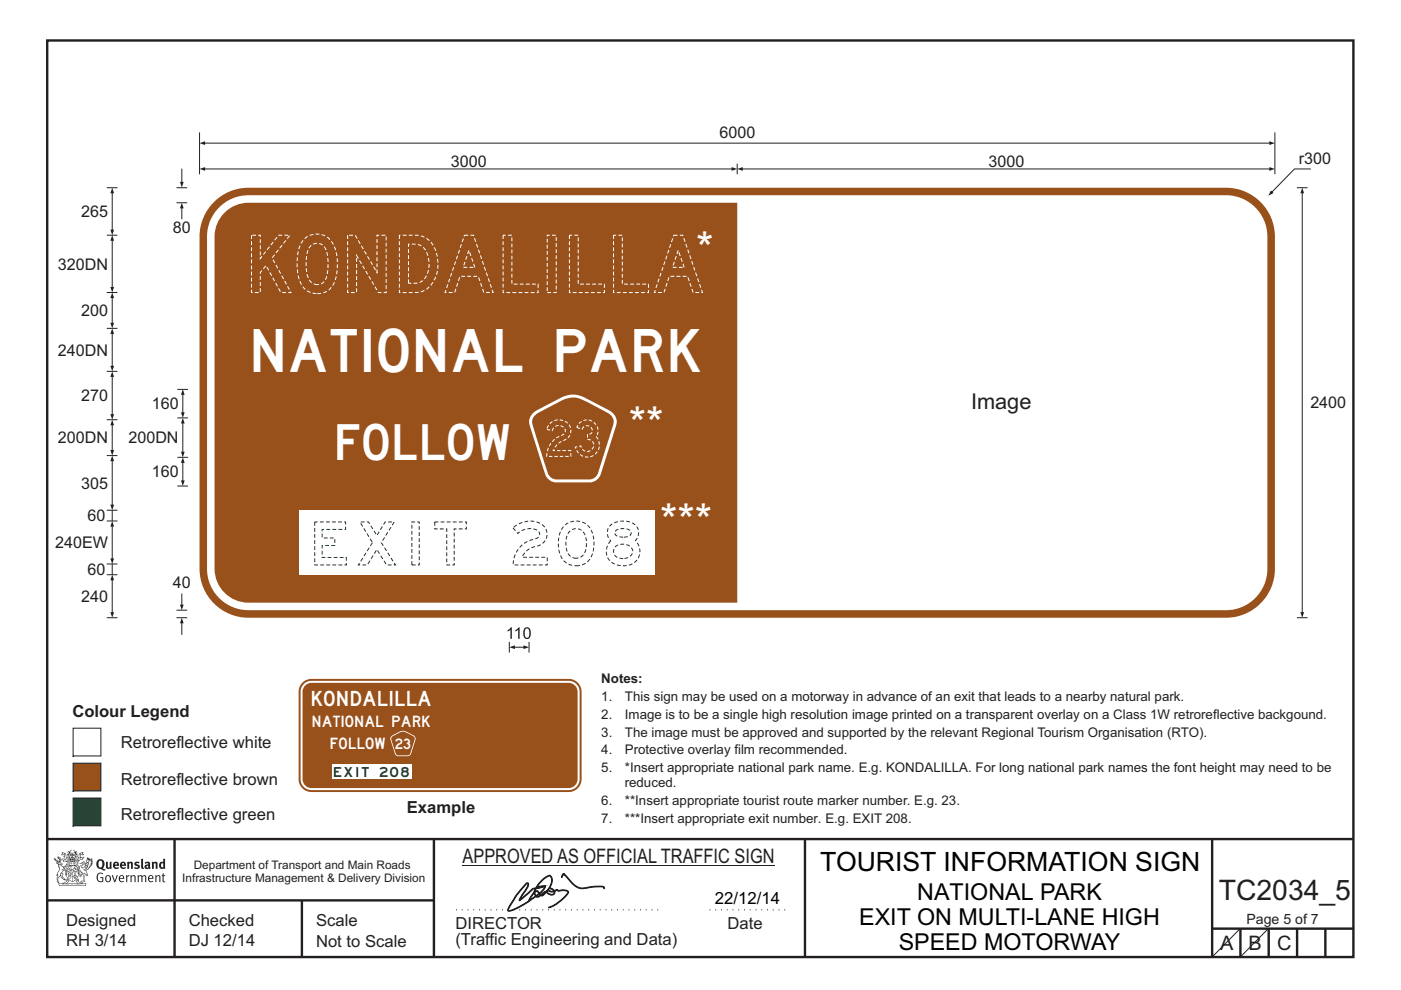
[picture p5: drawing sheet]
<svg xmlns="http://www.w3.org/2000/svg" width="297mm" height="210mm" viewBox="0 0 297 210" stroke-linecap="round" stroke-linejoin="round" font-family="sans-serif">
<g fill="none" stroke="#231f20" stroke-width=".51">
<path d="M10 8.6h276.9v194.4h-276.9zM10 178h277M37 178v25M92 178v25M170.7 177.9v25M257 178v25M10 191h82M64 191v12M257 197h30M263 197v6M269 197v6M275 197v6"/>
<path d="M281 197v6"/>
</g>
<path d="M96.7 193h43.3M150.4 193h16.9" fill="none" stroke="#231f20" stroke-width=".21" stroke-dasharray=".2 1" stroke-linecap="butt"/>
<path d="M98.1 183.5h66.1" fill="none" stroke="#231f20" stroke-width=".21"/>
<g fill="#231f20">
<path d="M21.1 182.6a.94 .94 0 0 0 .2 1.4 .84 .84 0 0 0 0-1.5zM20.7 182.5a.92 .92 0 0 1 1.2-.1 .92 .92 0 0 1 .2 1.2l-.3 .6 .6 .2-.1 .2-.6-.1a1.41 1.41 0 0 1-1.3-1.2z" fill-rule="evenodd"/>
<path d="M22.5 182.8l.4-.1v1.2l.1 .1 .3-.1v-1.1h.3l.1 1.4a1.26 1.26 0 0 1-1.2-.1z" fill-rule="evenodd"/>
<path d="M24.5 183.1l-.1 .3h.4l-.1-.3zM24.1 183a.66 .66 0 0 1 .9-.1 .66 .66 0 0 1 .2 .8h-.8v.2a.42 .42 0 0 0 .7 0l.1 .2a.79 .79 0 0 1-1.1 0 .79 .79 0 0 1 0-1.1z" fill-rule="evenodd"/>
<path d="M26 183.1l-.1 .3h.4l-.1-.3zM25.6 183a.66 .66 0 0 1 .9-.1 .66 .66 0 0 1 .2 .8h-.8v.2a.42 .42 0 0 0 .6 0l.2 .2a.79 .79 0 0 1-1.1 0 .79 .79 0 0 1 0-1.1z" fill-rule="evenodd"/>
<path d="M26.9 182.8l.4-.1v.2a.46 .46 0 0 1 .5-.1 .46 .46 0 0 1 .4 .4v1.1h-.4v-1l-.1-.2-.3 .1v1.1h-.4z" fill-rule="evenodd"/>
<path d="M28.6 183l.5-.3 .5 .2-.1 .2h-.5l-.1 .2a.56 .56 0 0 1 .7 .6 .56 .56 0 0 1-.8 .4l-.4-.1 .2-.3 .4 .1 .2-.1-.6-.4z" fill-rule="evenodd"/>
<path d="M29.9 182.2l.4-.1v1.8l.2 .4h-.3l-.2-.2z" fill-rule="evenodd"/>
<path d="M31.1 183.7v.3l.3-.1v-.3zM30.7 183a.67 .67 0 0 1 .6-.2 .67 .67 0 0 1 .5 .5l.1 .8-.2 .3-.2-.2a.5 .5 0 0 1-.7 0 .5 .5 0 0 1 0-.7l.6-.1v-.3l-.6 .1z" fill-rule="evenodd"/>
<path d="M32.2 182.8l.3-.1 .1 .2a.46 .46 0 0 1 .5-.1 .46 .46 0 0 1 .3 .4v1.1h-.4v-1l-.1-.2-.3 .1v1.1h-.4z" fill-rule="evenodd"/>
<path d="M34.3 183.1l-.1 .7 .2 .2 .2-.1v-.7zM34.6 182.1l.4 .1 .1 2.1-.4-.1a.71 .71 0 0 1-1-.6 .71 .71 0 0 1 .9-.7z" fill-rule="evenodd"/>
<path d="M20.8 185.3l.7-.2 .4 .2-.2 .1a.69 .69 0 0 0-.8 .1 .69 .69 0 0 0-.1 .9l.2 .4 .5 .1h.2v-.7h-.4l-.1-.2h.7v1a.96 .96 0 0 1-1.2-.1 .96 .96 0 0 1-.2-1.1z" fill-rule="evenodd"/>
<path d="M22.6 185.9a.57 .57 0 0 0-.1 .7 .57 .57 0 0 0 .6 .3 .7 .7 0 0 0-.2-1.1zM22.5 185.8a.69 .69 0 0 1 1.1 .6 .69 .69 0 0 1-1.1 .5 1.04 1.04 0 0 1 0-1.1z" fill-rule="evenodd"/>
<path d="M23.7 185.7l.2-.1 .4 1.3 .4-1.3h.3l-.6 1.5h-.2z" fill-rule="evenodd"/>
<path d="M25.6 185.8l-.2 .4h.7l-.2-.4zM25.4 185.8a.59 .59 0 0 1 .7-.1 .59 .59 0 0 1 .2 .7h-.9a.45 .45 0 0 0 .3 .5 .45 .45 0 0 0 .5-.1l.1 .1a.74 .74 0 0 1-1-.1 .74 .74 0 0 1 .1-1z" fill-rule="evenodd"/>
<path d="M26.7 185.7l.2-.1 .1 .2 .5-.2-.1 .3-.4 .2v1h-.2z" fill-rule="evenodd"/>
<path d="M27.6 185.7l.2-.1 .1 .2a.45 .45 0 0 1 .5-.2 .45 .45 0 0 1 .3 .4v1.1h-.2v-1.1l-.2-.2-.4 .2v1.1h-.2z" fill-rule="evenodd"/>
<path d="M29.1 185.7l.3-.1v.2l.4-.2 .4 .3 .3-.3a.37 .37 0 0 1 .5 .4v1.1h-.2v-1.1l-.2-.2-.4 .2v1.1h-.2v-1.1l-.2-.2-.4 .2v1.1h-.2z" fill-rule="evenodd"/>
<path d="M31.8 185.8l-.2 .4h.7l-.2-.4zM31.5 185.8a.59 .59 0 0 1 .8-.1 .59 .59 0 0 1 .2 .7h-.9a.45 .45 0 0 0 .3 .5 .45 .45 0 0 0 .5-.1l.1 .1a.74 .74 0 0 1-1-.1 .74 .74 0 0 1 0-1z" fill-rule="evenodd"/>
<path d="M32.9 185.7l.2-.1 .1 .2a.45 .45 0 0 1 .4-.2 .45 .45 0 0 1 .4 .4v1.1h-.2v-1.1l-.2-.2-.4 .2v1.1h-.3z" fill-rule="evenodd"/>
<path d="M34.5 185.3l.2-.1v.4h.4l-.1 .2h-.3v1v.1h.3l-.1 .2-.4-.1v-1.2h-.2v-.2h.2z" fill-rule="evenodd"/>
<path d="M13.2 180.9l.5 .1-.6 .3 .3-.3zM13.7 181.2l.3 .1 .1 1 .3-.5 .1 .5h-.2l-.1 .3-.7 .1v-.3l-.4-.1 .3-.1 .6 .2-.4-.7h.2zM13.2 180.7v.4l-.3 .2 .3 .1 .4-.2 .1 .4-.3 .2h.2l.2 .5-.4-.2-.4 .1 .5 .6 .2-.1 .8 .1-.6 .6 .2 .1 .6-.2-.1-.3 .3-.2h-.2l-.1 .4-.5 .2 .5-.7h-.5l.6-.2-.4 .1 .3-.3-.1-.6-.1-.1-.3 .5v-.2a.8 .8 0 0 0-.9-1.1z" fill-rule="evenodd"/>
<path d="M17 181.1l.5-.2-.3 .2 .4 .2zM16.8 181.2h.1l.1 .9 .3-.2 .4-.1-.3 .3v.2h-.4l-.3 .3-.1-.3-.3-.1 .1-.1-.1-.4 .4 .6 .1-.1zM16.3 181.5l-.1 .9 .4 .1h-.6l.6 .1-.2 .1h-.3l.4 .4h-.2v.3l-.5-.8 .5 1 .4-.6-.4-.2 .9-.5 .2 .1 .4-.5 .1-.2-.8 .2-.1-.7 .4 .2 .5-.2-.4-.2 .2-.2a.88 .88 0 0 0-1 1.2z" fill-rule="evenodd"/>
<path d="M15.5 182.9l.3 .2h-.2v.3v-.3h-.2l.2-.1z" fill-rule="evenodd"/>
<path d="M15.1 182.9l.2 .2h-.2v.3v-.3h-.2h.2z" fill-rule="evenodd"/>
<path d="M14.9 182.8h.9l.1 .7-.3 .1-.8-.1zM14.8 182.4l-.2 1.2h1.4l-.2-1.2-.1 .2h-.8z" fill-rule="evenodd"/>
<path d="M14.9 184.5v.2l.3-.1-.1-.2zM14.4 183.8l.2 .2-.3 .2v.5l.2 .1 .3-.1-.4-.4 .3 .1h.4l-.2-.4 .2-.2zM14.3 183.7h.9a.5 .5 0 0 0 .1 .8l-.3 .3a.47 .47 0 0 1-.7-.1 .47 .47 0 0 1 0-.6l.1-.1z" fill-rule="evenodd"/>
<path d="M15.6 184.2l.1-.1a.33 .33 0 0 1 .5-.2 .33 .33 0 0 1 .1 .5l-.3-.1 .2-.2h-.4l-.1 .1h.2l.1 .3h.3v.2h-.6l.1-.1-.3-.1zM15.5 184.2l-.1 .4h.2l-.1 .2h.9v-.2a.44 .44 0 0 0 0-.7 .44 .44 0 0 0-.7 .1z" fill-rule="evenodd"/>
<path d="M15.7 185.7l.4 .1zM15.9 185.2l.1 .4h-.2zM15.9 185.1l-.3 .7-.3 .2a.98 .98 0 0 1 1.1 .1z" fill-rule="evenodd"/>
<path d="M15.6 186l.3 .2v-.2h.2l-.2 .5v-.2l-.3 .1 .2-.2z" fill-rule="evenodd"/>
<path d="M15 185.3l.1 .1-.2 .3zM14.6 185.9h.4a.22 .22 0 0 1-.2 .3 .22 .22 0 0 1-.2-.3zM14.5 185.3l.2 .4zM14.6 185.8l.4 .1zM14.7 185.2l.2 .1-.1 .4zM14.4 185.2l.1 .5a.36 .36 0 0 0 0 .5 .36 .36 0 0 0 .5 0 .36 .36 0 0 0 .1-.5 .41 .41 0 0 0-.1-.5 .41 .41 0 0 0-.6 0z" fill-rule="evenodd"/>
<path d="M14.6 184.1l.2 .2z" fill-rule="evenodd"/>
<path d="M18.3 183.4l.1-.1v.4l-.5 .4z" fill-rule="evenodd"/>
<path d="M17.5 182.9l.2-.1 .3 .2-.7 .8-.1 .3 .3 .1a1.07 1.07 0 0 0 .7-.9l.4-.3v.2a1.36 1.36 0 0 1-1 1.3 1.32 1.32 0 0 0 1.2-1.6l.5-.7-.2 .5 .4-.2-.4 .4 .4-.2-.4 .4h.4l-.5 .2h.4l-.4 .2h.4l-.4 .1 .1 .1h-.2l.1 .2-.2 .1a.82 .82 0 0 1-1 .6l.3 .1 .5 .9-.3 .1-.2-.4-.4-.2 .1 1.8 .2 .1-.6 .2-.2-.2 .5-.1v-.2a2.24 2.24 0 0 0-.7-2.1v-.3a.69 .69 0 0 1 .6-.9l.1-.2zM16.6 184.5l.5 1.3 .1-.8 .2 .3-.3 .7-.4-.8h-.1l.1-.2zM18.5 182.2l.1 .3 .2-.2v.3l.2-.3v.2l-.8 .6zM16.8 183.2l.7-.1 .1 .2a.87 .87 0 0 0-.8 .6 .87 .87 0 0 0 .2 .9l.2 .4-.1 .5-.3-1.1-.2-.1-.1 .1 .1 .2-.2 .4 .3 .1 .2 .7h.3l.3-.6a1.62 1.62 0 0 1 .1 1.4h-.3l-.2 .3h.2l.1 .2 .2-.2h.5l-.2-.3-.1-1.5 .2 .1a.4 .4 0 0 0 .2 .3 .4 .4 0 0 0 .5 0l-.5-1 .8-.6 .1-.3h.3l-.1-.1 .3-.3h-.2l.2-.3-.1 .1 .1-.3-.1 .1 .1-.4h-.1l.1-.3v-.1l-.2 .2-.1-.4-.2 .4-.1-.4-.1 .2-.2-.3v.3l-.2-.4-.4 1.6a.58 .58 0 0 1-.8 .6l.7-.8v-.4h-.4z" fill-rule="evenodd"/>
<path d="M18.2 185.4l.3 .1z" fill-rule="evenodd"/>
<path d="M12.5 187.4h5.7l-.1 .4h-5.5zM13.5 187.4l.5-.3 .4-.4v.1l.1 .1-.3 .4zM14 186.6l.3-.1-.2 .3zM16.3 186.7l.4 .4 .5 .3h-.6l-.3-.3-.1-.2zM16.4 186.5l.2 .1-.1 .2zM12.4 187.4l.1 .5h5.7l.1-.5-.8-.1-.6-.2-.3-.2 .1-.5a.47 .47 0 0 0-.6 .4 .47 .47 0 0 0 .4 .6h-2.3a.47 .47 0 0 0 .4-.6 .47 .47 0 0 0-.6-.4l.1 .5-.3 .2-.6 .2z" fill-rule="evenodd"/>
<path d="M13.3 187.6v.1zM13.3 187.5l-.1 .3h.2z" fill-rule="evenodd"/>
<path d="M13.5 187.5l.1 .2 .1-.2v.2z" fill-rule="evenodd"/>
<path d="M13.9 187.5l.1 .2zM13.8 187.5v.3l.2-.1v-.1z" fill-rule="evenodd"/>
<path d="M14.2 187.6l.1 .1zM14.2 187.5l-.1 .3h.3z" fill-rule="evenodd"/>
<path d="M14.4 187.5h.2l.1 .3h-.3z" fill-rule="evenodd"/>
<path d="M15.1 187.6v.1zM15.1 187.5l-.1 .3h.2z" fill-rule="evenodd"/>
<path d="M15.3 187.5h.2l-.1 .3z" fill-rule="evenodd"/>
<path d="M15.8 187.5h.2l-.1 .3z" fill-rule="evenodd"/>
<path d="M16.1 187.5l.1 .3z" fill-rule="evenodd"/>
<path d="M16.3 187.5l.1 .2zM16.3 187.5v.3l.2-.1v-.1z" fill-rule="evenodd"/>
<path d="M16.6 187.5h.2v.3h-.2z" fill-rule="evenodd"/>
<path d="M16.9 187.5l.1 .3h-.1z" fill-rule="evenodd"/>
<path d="M17.1 187.5l.1 .3z" fill-rule="evenodd"/>
<path d="M17.3 187.5l.1 .3z" fill-rule="evenodd"/>
<path d="M14.9 182.1a.71 .71 0 0 1 .9 .1zM15.6 182.2l.2 .2zM15 182.2l.3 .1zM14.8 182.3l.1 .1zM15.2 181.9h.3zM15.2 181.3h.1v.2zM15.2 181h.2v.2zM15.3 181.6l.1 .2h-.2zM15.4 181.3l.1 .2zM15 181.3l.1 .1-.1 .1zM15.6 181.3h.1v.2zM14.4 180.6l-.3 .3 .5-.2v.4h-.3l-.1 .6 .2-.5 .3 .9v.4h1.2v-.4l.4-.9 .2 .3-.2-.5-.2 .1v-.4l.4 .2-.3-.4-.2 .3-.5-.6v.1a.41 .41 0 0 1 .3 .3 .41 .41 0 0 1-.1 .5l.1-.2a1 1 0 0 1 0 1.1l-.2-.1-.1-.3h.4l-.2-.2 .2-.3-.3 .1v-.4l-.3 .2-.2-.2 .1 .4-.4-.1 .1 .3-.1 .2h.4l-.1 .3-.3 .1a.93 .93 0 0 1 .1-1.1l.1 .3v-.4h-.2l.4-.6-.5 .5-.1-.2z" fill-rule="evenodd"/>
<path d="M12.4 183.4l.4 .1 .6 .5v.2a.83 .83 0 0 1 .6 1.2v-.2a.75 .75 0 0 0-1-.8l.4 .2-.6 .7-.1 .5a.95 .95 0 0 0-.3 1.3l-.1-.1a.77 .77 0 0 1 .1-1.1l-.1-.5-.1 .1 .2-.5a1.31 1.31 0 0 0 0-1.6zM13 185.2l.3 .1-.1 .8 .5 .4-.2-.1a.68 .68 0 0 1-.6-.8zM12.1 183a.68 .68 0 0 1 1 .3l-.5 .1-.1-.3zM11.4 182.1a1.19 1.19 0 0 0 1 .8h-.5l.4 .4 .1 .6a.9 .9 0 0 1-.2 1.2l-.3 .5h.3v.2a1.04 1.04 0 0 0-.1 1.2l.2 .3 .3-.1-.1-.1a.8 .8 0 0 1 .2-1.2l.1-.2a.89 .89 0 0 0 1.1 .9l-.6-.6 .1-.8-.3-.1 .4-.5 .4 .3 .1 .8a1.01 1.01 0 0 0-.3-1.4l.3-.6-.4 .4a.41 .41 0 0 1 .4-.5h-.1l-.5 .2-.5-.4h.3a.5 .5 0 0 0-.5-.5l.3-.4-.3 .2 .3-.4-.1-.3-.1 .4-.1-.6-.1 .3-.1-.5-.1 .3-.3-.2 .3 .3-.3-.1a.62 .62 0 0 1 .5 .9l-.1-.4v.4l-.3-.1v-.4l-.1 .3-.1-.3-.1 .2-.1-.5-.1 .3-.1-.4v.4z" fill-rule="evenodd"/>
<path d="M12.6 183.1l.1-.1 .2 .2z" fill-rule="evenodd"/>
<path d="M14 183.6h2.7v1l-.1-.9h-2.5v1.2h2.5v-.3v.6v-.2h-1.2v1.9a2.13 2.13 0 0 0 1.3-1.7 1.69 1.69 0 0 1-1.6 1.8l-.6-.4-.4-.6-.1-1.2v.6l.4 .8 .9 .7v-1.9h-1.2z" fill-rule="evenodd"/>
<circle cx="17.7" cy="182.9" r=".08"/>
</g>
<path d="M262.9 197l-5.9 6M268.9 197l-5.9 6" fill="none" stroke="#231f20" stroke-width=".21"/>
<path d="M15.5 154.5v5.8h5.9v-5.8z" fill-rule="evenodd" fill="#fff" stroke="#231f20" stroke-width=".21"/>
<path d="M15.5 161.9v5.9h5.9v-5.9z" fill-rule="evenodd" fill="#99511c" stroke="#231f20" stroke-width=".21"/>
<path d="M15.5 169.3v5.9h5.9v-5.9z" fill-rule="evenodd" fill="#0f4d2a" stroke="#231f20" stroke-width=".21"/>
<path d="M63.9 145a2.72 2.72 0 0 1 2.1-1h54.6a2.73 2.73 0 0 1 2.7 2.7v18.6a2.73 2.73 0 0 1-2.7 2.7h-54.6a2.73 2.73 0 0 1-2.7-2.7v-18.6l.1-.6z" fill-rule="evenodd" fill="#99511c"/>
<g fill="#fff">
<path d="M64.4 145.1l1-.6 .6-.1h54.6a2.31 2.31 0 0 1 2.3 2.3v18.6a2.31 2.31 0 0 1-2.3 2.3h-54.6a2.31 2.31 0 0 1-2.3-2.3v-18.6l.1-.6zM64.7 145.4l-.5 .8-.1 .5v18.6a1.89 1.89 0 0 0 1.9 1.9h54.6a1.89 1.89 0 0 0 1.9-1.9v-18.6a1.89 1.89 0 0 0-1.9-1.9h-54.6l-.5 .1z" fill-rule="evenodd"/>
<path d="M83 156.1l1.7-.9 .7-.2 .8 .2 1.7 .9 .2 .7-1.1 3.3-.5 .3h-2.1l-.5-.3-1.1-3.3z" fill-rule="evenodd"/>
</g>
<path d="M70.3 162.2h16.9v3h-16.9z" fill="#fff"/>
<path d="M83.1 156.3l1.7-1a1.96 1.96 0 0 1 2.1 .5 1.05 1.05 0 0 1 1 1.1l-1 3.1-.4 .2h-2.3a1.56 1.56 0 0 1-.6-1.3l-.3-1.1a1.43 1.43 0 0 1-.2-1.5z" fill-rule="evenodd" fill="#99511c"/>
<path d="M119.3 185.4l.3-.1 .9 .9a4.5 4.5 0 0 0 2.9 2.1l2-.3a3.9 3.9 0 0 1 2.7 .2l.1 .2-.1 .1-.2-.3h-2.4a3.9 3.9 0 0 1-4.7-1.3l-1.3-1.5-.3 .7h-.2zM111.5 187.3l.3-.1 .2 .2-.1 .7-1.6 2.7 2-1.7a1.43 1.43 0 0 1 1.2-.8 6.4 6.4 0 0 1 3-2.7 1.1 1.1 0 0 1 .5 1.7l-.5 1 .7 .2 .4 .4 .3-.2 .8 .1a2.31 2.31 0 0 1 1.7 .2l.1 .2a7.5 7.5 0 0 1-4.1 3.4l-.1-.2a7.7 7.7 0 0 0 4.1-3.2 1.44 1.44 0 0 0-1.5-.3l-.5 .1-.4-.2-.3 .2a.73 .73 0 0 1-.7 .9l-.6-.2-.6-.4a1.32 1.32 0 0 1-1.3 .7l-.4 .3a1.2 1.2 0 0 0-1.4 .5l-.5 .4a9.7 9.7 0 0 1-4.5 2l-.1-.1a18.5 18.5 0 0 1 3.9-5.8zM116.2 188.8l-.3 .4 1 .5 .5-.1 .1-.5a1.2 1.2 0 0 1-1.3-.3zM114.9 186.8l-1 1.3 1.6-.3 .1 .2a2.73 2.73 0 0 1-1.2 1.6l.1 .2 .6-.5a2.88 2.88 0 0 0 1.7-3.2 .48 .48 0 0 0-.4-.3 .48 .48 0 0 0-.5 .3zM116.4 188.6l-.1 .1a.91 .91 0 0 0 1.1 .3l-.6-.4zM113.8 188.2v.1l1.2-.3zM113.7 188.5l-.3 .6 .5-.2 .4 .6a2.34 2.34 0 0 0 1.2-1.5zM111.7 187.4a19.2 19.2 0 0 0-3.9 5.7 9.5 9.5 0 0 0 4.3-2l1.4-2.6-.5 .1-2.1 1.9-.8 .5a3.3 3.3 0 0 1 1-1.8l.7-1.1 .1-.7zM113.2 189.4l-.9 1.5 1.2-.8zM113.4 189.3l.3 .7a.47 .47 0 0 0 .4-.4 .47 .47 0 0 0-.2-.5zM113.8 190.1h.2l.4-.2-.1-.2zM114.8 189.9l.3-.1 .6-.6z" fill="#231f20" stroke="#231f20" stroke-width=".21"/>
<path d="M43.3 35.8h112" fill="none" stroke="#231f20" stroke-width=".21"/>
<g fill="#231f20">
<path d="M42.3 35.8l1.2-.4v.8z"/>
<path d="M155.1 35.4l1.2 .4-1.2 .4z"/>
</g>
<path d="M43.3 30.4h226" fill="none" stroke="#231f20" stroke-width=".21"/>
<g fill="#231f20">
<path d="M42.3 30.4l1.2-.4v.8z"/>
<path d="M269.1 30l1.2 .4-1.2 .4z"/>
</g>
<path d="M156.3 34.7v2.3M157.3 35.8h112" fill="none" stroke="#231f20" stroke-width=".21"/>
<g fill="#231f20">
<path d="M269.1 35.4l1.2 .4-1.2 .4z"/>
<path d="M156.3 35.8l1.2-.4v.8z"/>
</g>
<path d="M42.3 28.1v8.9" fill="none" stroke="#231f20" stroke-width=".21"/>
<path d="M45.8 42.4a10.3 10.3 0 0 1 6.9-2.6h207.3a10.4 10.4 0 0 1 10.3 10.4v70.5a10.4 10.4 0 0 1-10.3 10.3h-207.3a10.4 10.4 0 0 1-10.4-10.3v-70.5a10.3 10.3 0 0 1 3.5-7.8z" fill-rule="evenodd" fill="#99511c"/>
<g fill="#fff">
<path d="M46.5 44a8.7 8.7 0 0 1 6.1-2.6h207.4a8.8 8.8 0 0 1 8.7 8.8v70.5a8.8 8.8 0 0 1-8.7 8.7h-207.4a8.8 8.8 0 0 1-8.7-8.7v-70.5a8.7 8.7 0 0 1 2.6-6.2zM48 44.8a7.1 7.1 0 0 0-2.5 5.4v70.5a7.2 7.2 0 0 0 7.1 7.1h207.4a7.2 7.2 0 0 0 7.1-7.1v-70.5a7.2 7.2 0 0 0-7.1-7.2h-207.4a7.1 7.1 0 0 0-4.6 1.8z" fill-rule="evenodd"/>
<path d="M113 87.6l.8-.6 5.1-2.6a5.2 5.2 0 0 1 5.1 0l5.1 2.6a2.62 2.62 0 0 1 1.4 3.5l-3.1 10a2.55 2.55 0 0 1-2.4 1.8h-7.1a2.57 2.57 0 0 1-2.4-1.8l-3.1-10a2.47 2.47 0 0 1 .6-2.9z" fill-rule="evenodd"/>
</g>
<path d="M63.4 108.1h75.5v13.7h-75.5z" fill="#fff"/>
<path d="M113.3 88.2l.8-.6 5.2-2.7a5 5 0 0 1 5.1 .3l3.7 2a2.48 2.48 0 0 1 1.8 3.1l-3.1 10a1.96 1.96 0 0 1-1.8 1.4h-7.1a2.21 2.21 0 0 1-2-2.1l-2.8-8.7a2.27 2.27 0 0 1 .2-2.7z" fill-rule="evenodd" fill="#99511c"/>
<path d="M277.9 35.8h-3.4l-4.9 5" fill="none" stroke="#231f20" stroke-width=".21"/>
<path d="M269.5 40.4l.5 .5-1.1 .6z" fill="#231f20"/>
<path d="M22.6 62h2.3M22.6 89h2.3M22.6 110.5h2.3M23.8 122.9v7.1" fill="none" stroke="#231f20" stroke-width=".21"/>
<g fill="#231f20">
<path d="M23.4 129.8h.8l-.4 1.2z"/>
<path d="M23.8 121.9l.4 1.2h-.8z"/>
</g>
<path d="M38.5 125.9v2.5" fill="none" stroke="#231f20" stroke-width=".21"/>
<path d="M38.2 128.2h.7l-.4 1.2z" fill="#231f20"/>
<path d="M22.6 96.6h2.3M23.8 111.5v7.1M22.6 121.9h2.3M37.4 129.4h2.3" fill="none" stroke="#231f20" stroke-width=".21"/>
<g fill="#231f20">
<path d="M23.8 110.5l.4 1.2h-.8z"/>
<path d="M23.4 118.4h.8l-.4 1.2z"/>
</g>
<path d="M23.8 90v5.6" fill="none" stroke="#231f20" stroke-width=".21"/>
<g fill="#231f20">
<path d="M23.8 89l.4 1.2h-.8z"/>
<path d="M23.4 95.4h.8l-.4 1.2z"/>
</g>
<path d="M23.8 63.1v5.5" fill="none" stroke="#231f20" stroke-width=".21"/>
<g fill="#231f20">
<path d="M23.8 62l.4 1.2h-.8z"/>
<path d="M23.4 68.5h.8l-.4 1.1z"/>
</g>
<path d="M275 39.8h2.2M276.1 40.8v89.2M275 131h2.2" fill="none" stroke="#231f20" stroke-width=".21"/>
<g fill="#231f20">
<path d="M276.1 39.8l.4 1.2h-.8z"/>
<path d="M275.7 129.8h.8l-.4 1.2z"/>
</g>
<path d="M38.5 132v2.7" fill="none" stroke="#231f20" stroke-width=".21"/>
<path d="M38.5 131l.4 1.2h-.7z" fill="#231f20"/>
<path d="M38.5 35.8v2.9" fill="none" stroke="#231f20" stroke-width=".21"/>
<path d="M38.2 38.6h.7l-.4 1.2z" fill="#231f20"/>
<path d="M38.5 44v2.5" fill="none" stroke="#231f20" stroke-width=".21"/>
<path d="M38.5 43l.4 1.2h-.7z" fill="#231f20"/>
<path d="M37.4 43h2.3M23.8 97.6v9.6M22.6 131h2.3M37.4 131h2.3" fill="none" stroke="#231f20" stroke-width=".21"/>
<g fill="#231f20">
<path d="M23.8 96.6l.4 1.2h-.8z"/>
<path d="M23.4 107h.8l-.4 1.2z"/>
</g>
<path d="M23.8 50.9v10.1" fill="none" stroke="#231f20" stroke-width=".21"/>
<g fill="#231f20">
<path d="M23.4 60.9h.8l-.4 1.1z"/>
<path d="M23.8 49.9l.4 1.2h-.8z"/>
</g>
<path d="M37.4 39.8h2.3M22.6 49.9h2.3M23.8 70.7v7" fill="none" stroke="#231f20" stroke-width=".21"/>
<g fill="#231f20">
<path d="M23.4 77.6h.8l-.4 1.2z"/>
<path d="M23.8 69.6l.4 1.2h-.8z"/>
</g>
<path d="M23.8 79.8v8.2" fill="none" stroke="#231f20" stroke-width=".21"/>
<g fill="#231f20">
<path d="M23.8 78.8l.4 1.1h-.8z"/>
<path d="M23.4 87.8h.8l-.4 1.2z"/>
</g>
<path d="M270.3 28.1v8.9M23.8 40.8v8.1M22.6 108.2h2.3M22.6 119.6h2.3M23.8 119.6v2.3M23.8 108.2v2.3" fill="none" stroke="#231f20" stroke-width=".21"/>
<g fill="#231f20">
<path d="M23.4 48.7h.8l-.4 1.2z"/>
<path d="M23.8 39.8l.4 1.2h-.8z"/>
</g>
<path d="M22.6 39.8h2.3M22.6 69.6h2.3M22.6 78.8h2.3" fill="none" stroke="#231f20" stroke-width=".21"/>
<path d="M107.6 133.7l.7-.7h.2v2.5h-.3v-1.9l-.6 .3zM109.3 133.7l.7-.7h.2v2.5h-.3v-1.9l-.6 .3zM111.3 133.2a.88 .88 0 0 1 1 .1 .88 .88 0 0 1 .2 1 .86 .86 0 0 1-.2 1 .86 .86 0 0 1-1.1 0 1.95 1.95 0 0 1 .1-2.1zM111.4 133.5a1.36 1.36 0 0 0 .3 1.8 1.31 1.31 0 0 0 .2-2z" fill="#231f20"/>
<path d="M37.6 88.6h2.3M37.6 97h2.3M38.8 89.7v6.3" fill="none" stroke="#231f20" stroke-width=".21"/>
<g fill="#231f20">
<path d="M38.8 88.6l.4 1.2h-.8z"/>
<path d="M38.4 95.8h.8l-.4 1.2z"/>
</g>
<path d="M37.6 82.6h2.3M38.8 83.6v4" fill="none" stroke="#231f20" stroke-width=".21"/>
<g fill="#231f20">
<path d="M38.4 87.5h.8l-.4 1.1z"/>
<path d="M38.8 82.6l.4 1.1h-.8z"/>
</g>
<path d="M38.8 98v4.1M37.6 103.1h2.3" fill="none" stroke="#231f20" stroke-width=".21"/>
<g fill="#231f20">
<path d="M38.4 101.9h.8l-.4 1.2z"/>
<path d="M38.8 97l.4 1.2h-.8z"/>
</g>
<path d="M156.3 42.8h103.4a8.4 8.4 0 0 1 8.4 8.3v68.9a8.4 8.4 0 0 1-8.4 8.3h-103.4z" fill-rule="evenodd" fill="#fff"/>
<path d="M109 137.3h2.1" fill="none" stroke="#231f20" stroke-width=".21"/>
<g fill="#231f20">
<path d="M108 137.3l1.2-.4v.8z"/>
<path d="M111 136.9l1.2 .4-1.2 .4z"/>
</g>
<path d="M108 136.1v2.3M112.2 136.1v2.3" fill="none" stroke="#231f20" stroke-width=".21"/>
<text font-size="12.2" fill="#fff" x="53.3" y="62.1">KONDALILLA</text>
<g font-size="9.5" fill="#fff">
<text x="147.6" y="56">*</text>
<text x="133.3" y="93.2">**</text>
<text x="140" y="113.7">***</text>
</g>
<text font-size="9.1" fill="#fff" x="53.8" y="78.9">NATIONAL PARK</text>
<g font-size="9.1" fill="#0f4d2a">
<text x="66.7" y="119.8">EXIT</text>
<text x="108.8" y="119.8">208</text>
</g>
<g font-size="7.6" fill="#fff">
<text x="71.6" y="97.6">FOLLOW</text>
<text x="115.9" y="96.8">23</text>
</g>
<text font-size="6" fill="#231f20" x="258.4" y="190.9">TC2034_5</text>
<text font-size="5.6" fill="#010202" x="173.9" y="184.8">TOURIST INFORMATION SIGN</text>
<g font-size="4.9" fill="#010202">
<text x="194.5" y="190.9">NATIONAL PARK</text>
<text x="182.2" y="196.1">EXIT ON MULTI-LANE HIGH</text>
<text x="190.5" y="201.4">SPEED MOTORWAY</text>
</g>
<text font-size="4.6" fill="#231f20" x="205.9" y="86.7">Image</text>
<g font-size="4.2" fill="#231f20">
<text x="98.1" y="183">APPROVED AS OFFICIAL TRAFFIC SIGN</text>
<text x="258.7" y="201.6">A</text>
<text x="264.7" y="201.6">B</text>
<text x="270.8" y="201.6">C</text>
</g>
<text font-size="3.6" fill="#010202" x="151.6" y="191.8">22/12/14</text>
<g font-size="3.5" fill="#231f20">
<text x="15.3" y="152.1">Colour Legend</text>
<text x="25.6" y="158.7">Retroreflective white</text>
<text x="25.6" y="166.4">Retroreflective brown</text>
<text x="25.6" y="173.8">Retroreflective green</text>
<text x="86.3" y="172.4">Example</text>
<text x="14" y="196.4">Designed</text>
<text x="40" y="196.4">Checked</text>
<text x="67" y="196.4">Scale</text>
<text x="96.6" y="197">DIRECTOR</text>
<text x="154.3" y="197">Date</text>
<text x="14" y="200.8">RH 3/14</text>
<text x="40" y="200.8">DJ 12/14</text>
<text x="67" y="200.8">Not to Scale</text>
<text x="96.6" y="200.4">(Traffic Engineering and Data)</text>
</g>
<g font-size="3.4" fill="#231f20">
<text x="152.6" y="29.3">6000</text>
<text x="95.6" y="35.4">3000</text>
<text x="209.6" y="35.4">3000</text>
<text x="275.4" y="34.9">r300</text>
<text x="17.2" y="46.1">265</text>
<text x="36.6" y="49.4">80</text>
<text x="12.3" y="57.2">320DN</text>
<text x="17.2" y="67.1">200</text>
<text x="12.3" y="75.4">240DN</text>
<text x="17.2" y="85.1">270</text>
<text x="32.2" y="86.8">160</text>
<text x="277.8" y="86.6">2400</text>
<text x="12.3" y="94">200DN</text>
<text x="27.2" y="94">200DN</text>
<text x="32.2" y="101.2">160</text>
<text x="17.2" y="103.6">305</text>
<text x="18.5" y="110.6">60</text>
<text x="11.7" y="116.3">240EW</text>
<text x="18.5" y="122">60</text>
<text x="36.6" y="124.8">40</text>
<text x="17.2" y="127.7">240</text>
</g>
<text font-size="3.2" fill="#fff" x="66.2" y="149.8">KONDALILLA</text>
<text font-size="3" fill="#231f20" x="264.3" y="196">Page 5 of 7</text>
<g font-size="2.8" fill="#231f20">
<text x="127.5" y="144.9">Notes:</text>
<text x="127.5" y="148.7">1.</text>
<text x="132.5" y="148.7">This sign may be used on a motorway in advance of an exit that leads to a nearby natural park.</text>
<text x="127.5" y="152.5">2.</text>
<text x="132.5" y="152.5">Image is to be a single high resolution image printed on a transparent overlay on a Class 1W retroreflective backgound.</text>
<text x="127.5" y="160">4.</text>
<text x="127.5" y="156.2">3.</text>
<text x="132.5" y="160">Protective overlay film recommended.</text>
<text x="132.5" y="156.2">The image must be approved and supported by the relevant Regional Tourism Organisation (RTO).</text>
<text x="127.5" y="163.8">5.</text>
<text x="132.5" y="167">reduced.</text>
<text x="132.5" y="163.8">*Insert appropriate national park name. E.g. KONDALILLA. For long national park names the font height may need to be</text>
<text x="127.5" y="170.7">6.</text>
<text x="132.5" y="170.7">**Insert appropriate tourist route marker number. E.g. 23.</text>
<text x="127.5" y="174.5">7.</text>
<text x="132.5" y="174.5">***Insert appropriate exit number. E.g. EXIT 208.</text>
</g>
<g font-size="2.5" fill="#231f20">
<text x="41.1" y="184.3">Department of Transport and Main Roads</text>
<text x="38.6" y="187.1">Infrastructure Management &amp; Delivery Division</text>
</g>
<g font-size="2.4" fill="#fff">
<text x="66.3" y="154.3">NATIONAL PARK</text>
<text x="70.2" y="158.8">FOLLOW</text>
</g>
<text font-size="2.2" fill="#fff" x="83.8" y="158.9">23</text>
<g font-size="2.1" fill="#0f4d2a">
<text x="70.9" y="164.8">EXIT</text>
<text x="80.5" y="164.8">208</text>
</g>
</svg>
